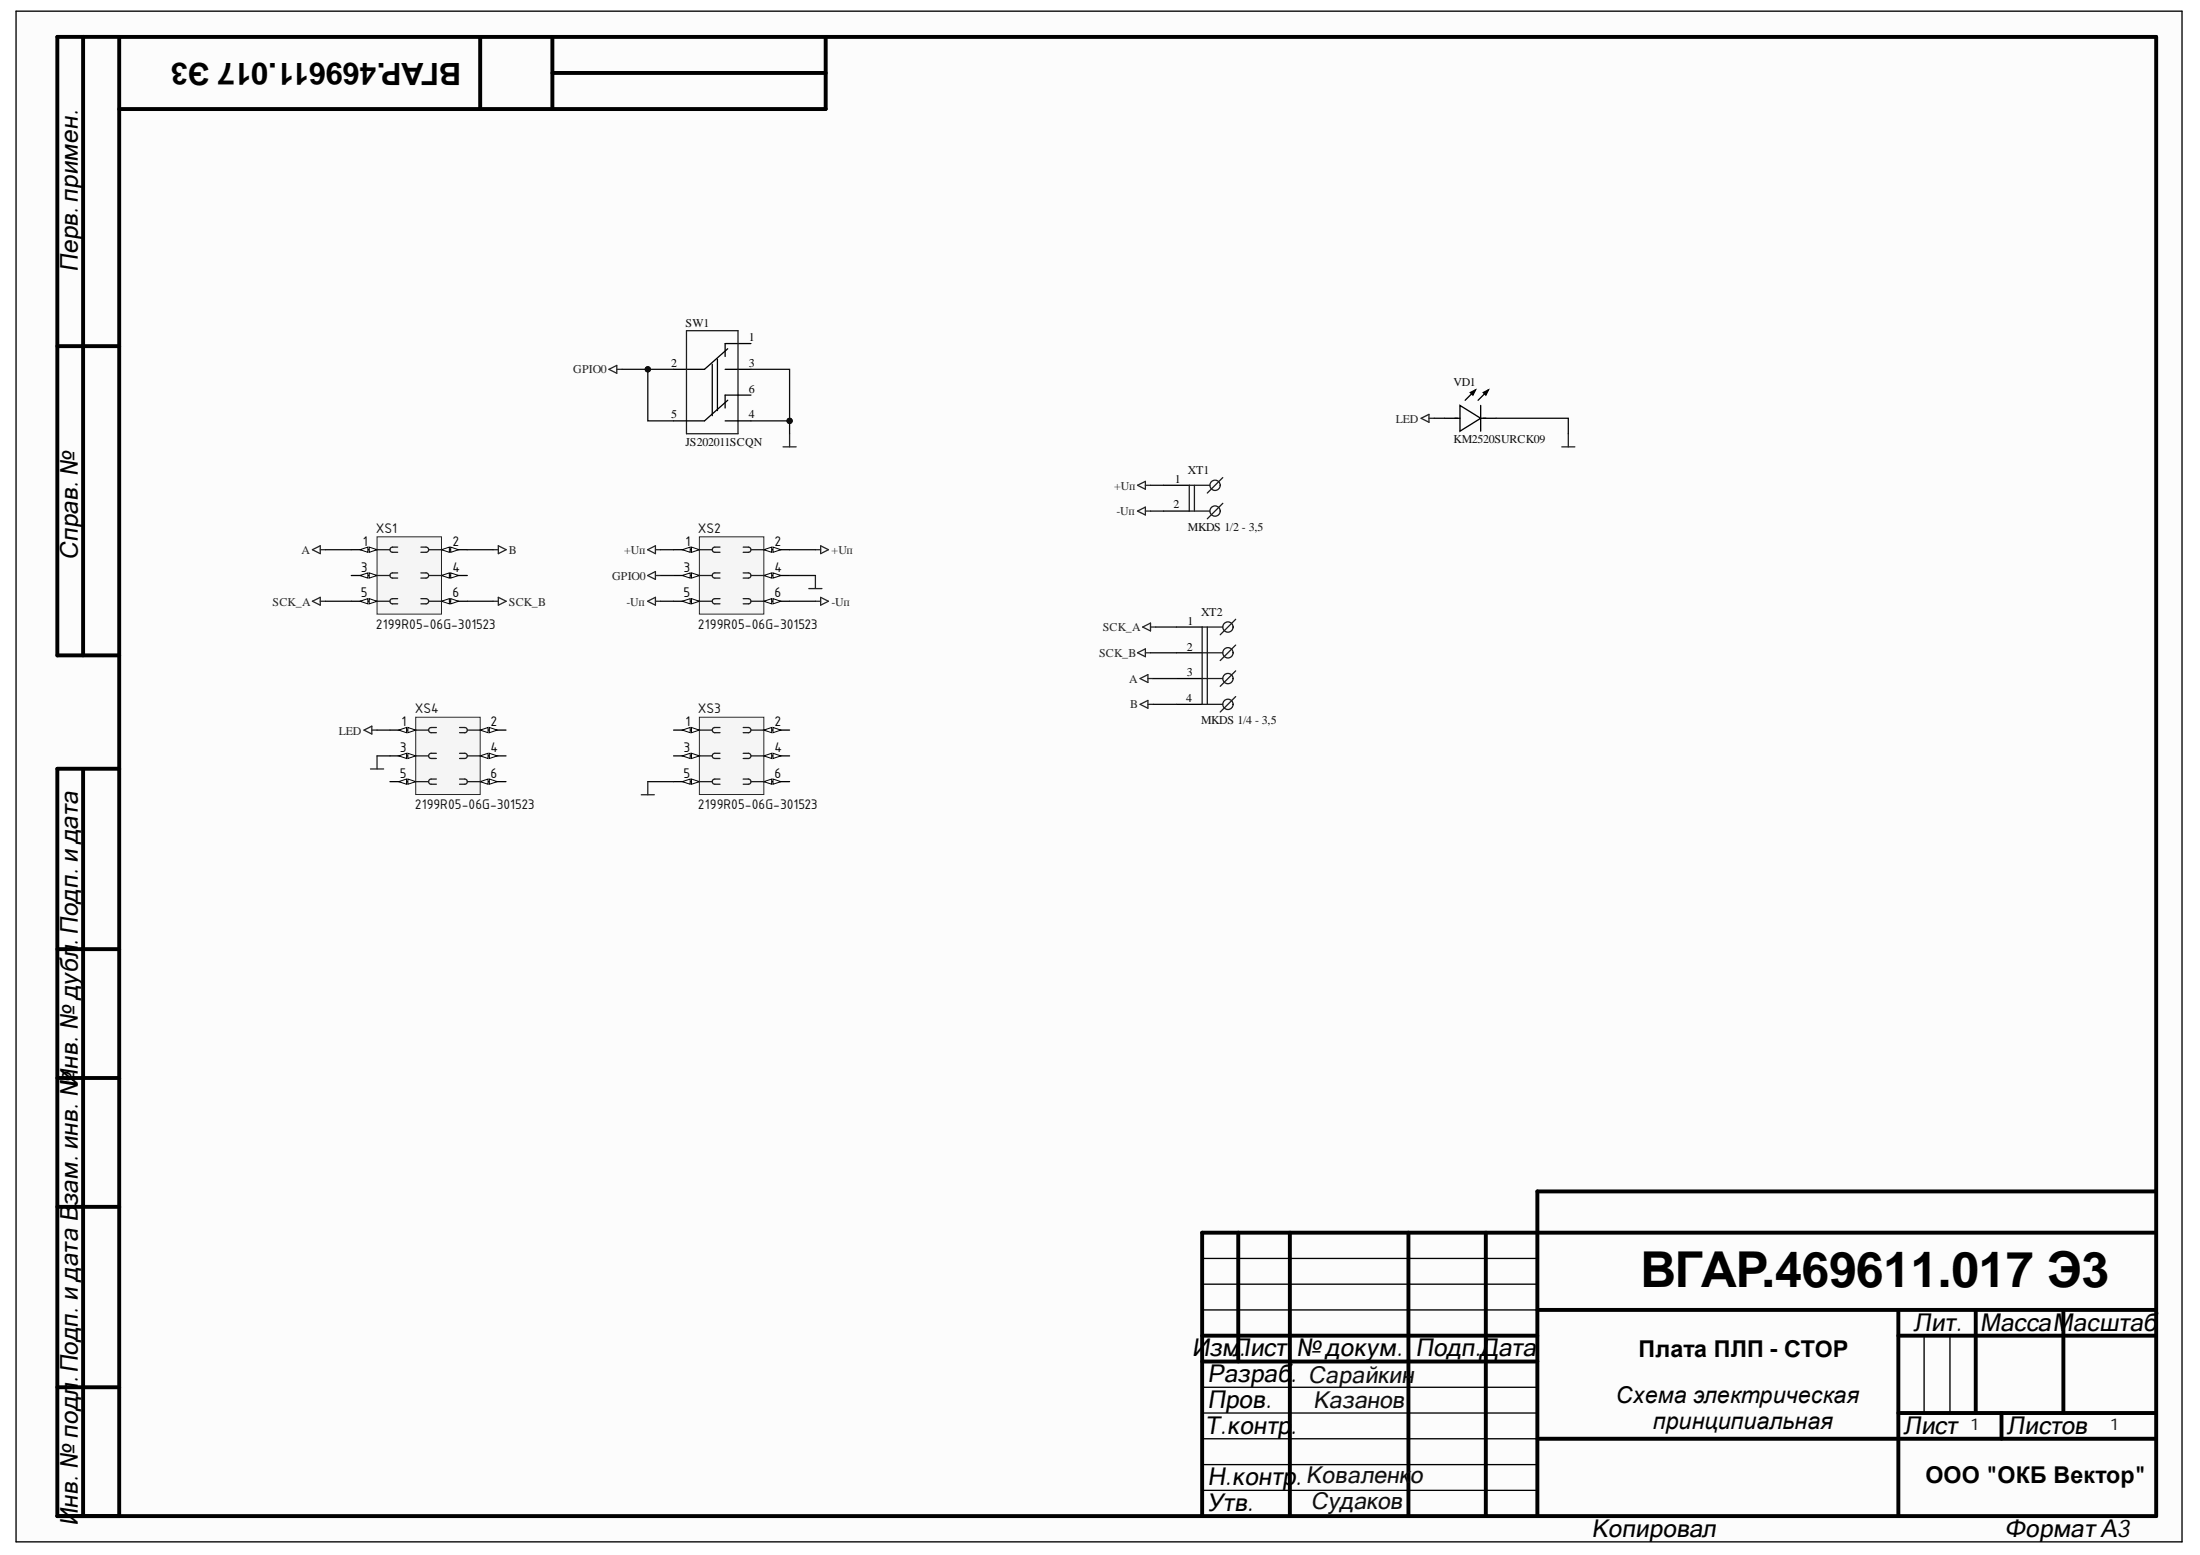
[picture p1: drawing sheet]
<svg xmlns="http://www.w3.org/2000/svg" width="297mm" height="210mm" viewBox="0 0 297 210" stroke-linecap="round" stroke-linejoin="round" font-family="sans-serif">
<g fill="#fcfcfc">
<path d="M2.2 1.5h292.4v206.6h-292.4z" fill-rule="evenodd"/>
<path d="M2.2 1.5h292.4v206.6h-292.4z" fill-rule="evenodd"/>
</g>
<g fill="none" stroke="#000" stroke-width=".53">
<path d="M11.2 5v83.5M16.1 5h-8.4v83.5h8.4M64.8 5v9.7M74.6 5v9.7M74.6 9.8h36.9M111.5 5v9.7h-95.4M7.7 46.7h8.4M11.2 103.8v100.9M16.1 103.8h-8.4v100.9h283.4v-199.7h-275v199.7M7.7 128.1h8.4M7.7 145.5h8.4M7.7 162.9h8.4"/>
<path d="M167.2 166.4v17.4M174.2 166.4v38.3M190.2 166.4v38.3M200.6 166.4v38.3M207.6 176.8h83.5M256.3 176.8v27.9M266.8 176.8v13.9M278.6 176.8v13.9M291.1 166.4h-128.8v38.3M291.1 160.8h-83.5v43.9M7.7 187.3h8.4M162.3 180.3h45.3"/>
<path d="M162.3 183.8h45.3M207.6 194.2h83.5M256.3 180.3h34.8M256.3 190.7h34.8M270.2 190.7v3.5"/>
</g>
<g fill="none" stroke="#000" stroke-width=".18">
<path d="M2.2 1.5h292.4v206.6h-292.4zM195 56.5h2.1M197.1 54.7l2.8 1.8-2.8 1.7zM198.5 53l.7-.4-.3 .7zM199.2 52.6l-1.4 1.4M199.9 56.5h2.1M199.9 54.7v3.5M200.3 53l.7-.4-.4 .7zM201 52.6l-1.4 1.4M162.3 176.8h45.3M162.3 173.3h45.3M162.3 169.9h45.3"/>
<path d="M162.3 197.7h45.3M162.3 194.2h45.3M162.3 190.7h45.3M162.3 187.3h45.3M259.8 180.3v10.4M263.3 180.3v10.4M162.3 201.2h45.3"/>
</g>
<path d="M82.2 49.9l1.1-.6v1.1zM83.3 49.9h.7M153.9 91.6l1.1-.5v1zM153.9 95.1l1.1-.6v1.1zM154.3 84.6l1-.5v1.1zM155 91.6h.7M155 95.1h.7M155.3 84.6h.7" fill="none" stroke="#262626" stroke-width=".17"/>
<path d="M198.5 53l.7-.4-.3 .7zM200.3 53l.7-.4-.4 .7z" fill="#000"/>
<path d="M191.9 56.5l1-.6v1.1zM192.9 56.5h.7M211.7 58.6v1.7M210.9 60.3h1.7" fill="none" stroke="#262626" stroke-width=".18"/>
<path d="M50.9 72.5h8.7v10.4h-8.7z" fill-rule="evenodd" fill="#f5f5f5"/>
<path d="M50.9 72.5h8.7v10.4h-8.7z" fill="none" stroke="#262626" stroke-width=".14"/>
<path d="M47.4 74.2h3.5" fill="none" stroke="#000" stroke-width=".17"/>
<path d="M49.8 73.8l1.1 .4-1.1 .4z" fill="#fbfbfb"/>
<path d="M49.8 73.8l1.1 .4-1.1 .4z" fill="none" stroke="#000" stroke-width=".14"/>
<path d="M48.6 74.2l1.1-.4v.8z" fill="#fbfbfb"/>
<path d="M48.6 74.2l1.1-.4v.8z" fill="none" stroke="#000" stroke-width=".14"/>
<path d="M59.6 74.2h3.5" fill="none" stroke="#000" stroke-width=".17"/>
<path d="M59.6 74.2l1.1-.4v.8z" fill="#fbfbfb"/>
<path d="M59.6 74.2l1.1-.4v.8z" fill="none" stroke="#000" stroke-width=".14"/>
<path d="M60.9 73.8l1 .4-1 .4z" fill="#fbfbfb"/>
<path d="M60.9 73.8l1 .4-1 .4z" fill="none" stroke="#000" stroke-width=".14"/>
<path d="M47.4 77.7h3.5" fill="none" stroke="#000" stroke-width=".17"/>
<path d="M49.8 77.3l1.1 .4-1.1 .3z" fill="#fbfbfb"/>
<path d="M49.8 77.3l1.1 .4-1.1 .3z" fill="none" stroke="#000" stroke-width=".14"/>
<path d="M48.6 77.7l1.1-.4v.7z" fill="#fbfbfb"/>
<path d="M48.6 77.7l1.1-.4v.7z" fill="none" stroke="#000" stroke-width=".14"/>
<path d="M59.6 77.7h3.5" fill="none" stroke="#000" stroke-width=".17"/>
<path d="M59.6 77.7l1.1-.4v.7z" fill="#fbfbfb"/>
<path d="M59.6 77.7l1.1-.4v.7z" fill="none" stroke="#000" stroke-width=".14"/>
<path d="M60.9 77.3l1 .4-1 .3z" fill="#fbfbfb"/>
<path d="M60.9 77.3l1 .4-1 .3z" fill="none" stroke="#000" stroke-width=".14"/>
<path d="M50.9 74.2h1.8M50.9 77.7h1.8M57.9 74.2h1.7M57.9 77.7h1.7" fill="none" stroke="#1c1c1c" stroke-width=".17"/>
<path d="M47.4 81.2h3.5" fill="none" stroke="#000" stroke-width=".17"/>
<path d="M49.8 80.8l1.1 .4-1.1 .3z" fill="#fbfbfb"/>
<path d="M49.8 80.8l1.1 .4-1.1 .3z" fill="none" stroke="#000" stroke-width=".14"/>
<path d="M48.6 81.2l1.1-.4v.7z" fill="#fbfbfb"/>
<path d="M48.6 81.2l1.1-.4v.7z" fill="none" stroke="#000" stroke-width=".14"/>
<path d="M59.6 81.2h3.5" fill="none" stroke="#000" stroke-width=".17"/>
<path d="M59.6 81.2l1.1-.4v.7z" fill="#fbfbfb"/>
<path d="M59.6 81.2l1.1-.4v.7z" fill="none" stroke="#000" stroke-width=".14"/>
<path d="M60.9 80.8l1 .4-1 .3z" fill="#fbfbfb"/>
<path d="M60.9 80.8l1 .4-1 .3z" fill="none" stroke="#000" stroke-width=".14"/>
<path d="M53.7 73.9h-.7a.35 .35 0 0 0-.3 .3 .35 .35 0 0 0 .3 .4h.7M53.7 77.3h-.7a.35 .35 0 0 0-.4 .4 .35 .35 0 0 0 .4 .3h.7M56.8 77.3h.7a.35 .35 0 0 1 .4 .4 .35 .35 0 0 1-.4 .3h-.7M56.8 73.9h.7a.35 .35 0 0 1 .4 .3 .35 .35 0 0 1-.4 .4h-.7M50.9 81.2h1.8M53.7 80.8h-.7a.35 .35 0 0 0-.4 .4 .35 .35 0 0 0 .4 .3h.7M56.8 80.8h.7a.35 .35 0 0 1 .4 .4 .35 .35 0 0 1-.4 .3h-.7M57.9 81.2h1.7" fill="none" stroke="#1c1c1c" stroke-width=".17"/>
<path d="M94.4 72.5h8.7v10.4h-8.7z" fill-rule="evenodd" fill="#f5f5f5"/>
<path d="M94.4 72.5h8.7v10.4h-8.7z" fill="none" stroke="#262626" stroke-width=".14"/>
<path d="M90.9 74.2h3.5" fill="none" stroke="#000" stroke-width=".17"/>
<path d="M93.4 73.8l1 .4-1 .4z" fill="#fbfbfb"/>
<path d="M93.4 73.8l1 .4-1 .4z" fill="none" stroke="#000" stroke-width=".14"/>
<path d="M92.1 74.2l1.1-.4v.8z" fill="#fbfbfb"/>
<path d="M92.1 74.2l1.1-.4v.8z" fill="none" stroke="#000" stroke-width=".14"/>
<path d="M103.1 74.2h3.5" fill="none" stroke="#000" stroke-width=".17"/>
<path d="M103.1 74.2l1.1-.4v.8z" fill="#fbfbfb"/>
<path d="M103.1 74.2l1.1-.4v.8z" fill="none" stroke="#000" stroke-width=".14"/>
<path d="M104.4 73.8l1 .4-1 .4z" fill="#fbfbfb"/>
<path d="M104.4 73.8l1 .4-1 .4z" fill="none" stroke="#000" stroke-width=".14"/>
<path d="M90.9 77.7h3.5" fill="none" stroke="#000" stroke-width=".17"/>
<path d="M93.4 77.3l1 .4-1 .3z" fill="#fbfbfb"/>
<path d="M93.4 77.3l1 .4-1 .3z" fill="none" stroke="#000" stroke-width=".14"/>
<path d="M92.1 77.7l1.1-.4v.7z" fill="#fbfbfb"/>
<path d="M92.1 77.7l1.1-.4v.7z" fill="none" stroke="#000" stroke-width=".14"/>
<path d="M103.1 77.7h3.5" fill="none" stroke="#000" stroke-width=".17"/>
<path d="M103.1 77.7l1.1-.4v.7z" fill="#fbfbfb"/>
<path d="M103.1 77.7l1.1-.4v.7z" fill="none" stroke="#000" stroke-width=".14"/>
<path d="M104.4 77.3l1 .4-1 .3z" fill="#fbfbfb"/>
<path d="M104.4 77.3l1 .4-1 .3z" fill="none" stroke="#000" stroke-width=".14"/>
<path d="M94.4 74.2h1.8M94.4 77.7h1.8M101.4 74.2h1.7M101.4 77.7h1.7" fill="none" stroke="#1c1c1c" stroke-width=".17"/>
<path d="M90.9 81.2h3.5" fill="none" stroke="#000" stroke-width=".17"/>
<path d="M93.4 80.8l1 .4-1 .3z" fill="#fbfbfb"/>
<path d="M93.4 80.8l1 .4-1 .3z" fill="none" stroke="#000" stroke-width=".14"/>
<path d="M92.1 81.2l1.1-.4v.7z" fill="#fbfbfb"/>
<path d="M92.1 81.2l1.1-.4v.7z" fill="none" stroke="#000" stroke-width=".14"/>
<path d="M103.1 81.2h3.5" fill="none" stroke="#000" stroke-width=".17"/>
<path d="M103.1 81.2l1.1-.4v.7z" fill="#fbfbfb"/>
<path d="M103.1 81.2l1.1-.4v.7z" fill="none" stroke="#000" stroke-width=".14"/>
<path d="M104.4 80.8l1 .4-1 .3z" fill="#fbfbfb"/>
<path d="M104.4 80.8l1 .4-1 .3z" fill="none" stroke="#000" stroke-width=".14"/>
<path d="M97.2 73.9h-.7a.35 .35 0 0 0-.3 .3 .35 .35 0 0 0 .3 .4h.7M97.2 77.3h-.7a.35 .35 0 0 0-.3 .4 .35 .35 0 0 0 .3 .3h.7M100.3 77.3h.7a.35 .35 0 0 1 .4 .4 .35 .35 0 0 1-.4 .3h-.7M100.3 73.9h.7a.35 .35 0 0 1 .4 .3 .35 .35 0 0 1-.4 .4h-.7M94.4 81.2h1.8M97.2 80.8h-.7a.35 .35 0 0 0-.3 .4 .35 .35 0 0 0 .3 .3h.7M100.3 80.8h.7a.35 .35 0 0 1 .4 .4 .35 .35 0 0 1-.4 .3h-.7M101.4 81.2h1.7" fill="none" stroke="#1c1c1c" stroke-width=".17"/>
<path d="M94.4 96.8h8.7v10.4h-8.7z" fill-rule="evenodd" fill="#f5f5f5"/>
<path d="M94.4 96.8h8.7v10.4h-8.7z" fill="none" stroke="#262626" stroke-width=".14"/>
<path d="M90.9 98.6h3.5" fill="none" stroke="#000" stroke-width=".17"/>
<path d="M93.4 98.2l1 .4-1 .3z" fill="#fbfbfb"/>
<path d="M93.4 98.2l1 .4-1 .3z" fill="none" stroke="#000" stroke-width=".14"/>
<path d="M92.1 98.6l1.1-.4v.7z" fill="#fbfbfb"/>
<path d="M92.1 98.6l1.1-.4v.7z" fill="none" stroke="#000" stroke-width=".14"/>
<path d="M103.1 98.6h3.5" fill="none" stroke="#000" stroke-width=".17"/>
<path d="M103.1 98.6l1.1-.4v.7z" fill="#fbfbfb"/>
<path d="M103.1 98.6l1.1-.4v.7z" fill="none" stroke="#000" stroke-width=".14"/>
<path d="M104.4 98.2l1 .4-1 .3z" fill="#fbfbfb"/>
<path d="M104.4 98.2l1 .4-1 .3z" fill="none" stroke="#000" stroke-width=".14"/>
<path d="M90.9 102h3.5" fill="none" stroke="#000" stroke-width=".17"/>
<path d="M93.4 101.7l1 .3-1 .4z" fill="#fbfbfb"/>
<path d="M93.4 101.7l1 .3-1 .4z" fill="none" stroke="#000" stroke-width=".14"/>
<path d="M92.1 102l1.1-.3v.7z" fill="#fbfbfb"/>
<path d="M92.1 102l1.1-.3v.7z" fill="none" stroke="#000" stroke-width=".14"/>
<path d="M103.1 102h3.5" fill="none" stroke="#000" stroke-width=".17"/>
<path d="M103.1 102l1.1-.3v.7z" fill="#fbfbfb"/>
<path d="M103.1 102l1.1-.3v.7z" fill="none" stroke="#000" stroke-width=".14"/>
<path d="M104.4 101.7l1 .3-1 .4z" fill="#fbfbfb"/>
<path d="M104.4 101.7l1 .3-1 .4z" fill="none" stroke="#000" stroke-width=".14"/>
<path d="M94.4 98.6h1.8M101.4 98.6h1.7M94.4 102h1.8M101.4 102h1.7" fill="none" stroke="#1c1c1c" stroke-width=".17"/>
<path d="M90.9 105.5h3.5" fill="none" stroke="#000" stroke-width=".17"/>
<path d="M93.4 105.2l1 .3-1 .4z" fill="#fbfbfb"/>
<path d="M93.4 105.2l1 .3-1 .4z" fill="none" stroke="#000" stroke-width=".14"/>
<path d="M92.1 105.5l1.1-.3v.7z" fill="#fbfbfb"/>
<path d="M92.1 105.5l1.1-.3v.7z" fill="none" stroke="#000" stroke-width=".14"/>
<path d="M103.1 105.5h3.5" fill="none" stroke="#000" stroke-width=".17"/>
<path d="M103.1 105.5l1.1-.3v.7z" fill="#fbfbfb"/>
<path d="M103.1 105.5l1.1-.3v.7z" fill="none" stroke="#000" stroke-width=".14"/>
<path d="M104.4 105.2l1 .3-1 .4z" fill="#fbfbfb"/>
<path d="M104.4 105.2l1 .3-1 .4z" fill="none" stroke="#000" stroke-width=".14"/>
<path d="M97.2 98.2h-.7a.35 .35 0 0 0-.3 .4 .35 .35 0 0 0 .3 .3h.7M100.3 98.2h.7a.35 .35 0 0 1 .4 .4 .35 .35 0 0 1-.4 .3h-.7M94.4 105.5h1.8M96.5 101.7a.35 .35 0 0 0-.3 .3 .35 .35 0 0 0 .3 .4h.7M96.5 101.7h.7M97.2 105.2h-.7a.35 .35 0 0 0-.3 .3 .35 .35 0 0 0 .3 .4h.7M100.3 105.2h.7a.35 .35 0 0 1 .4 .3 .35 .35 0 0 1-.4 .4h-.7M100.3 101.7h.7M101 101.7a.35 .35 0 0 1 .4 .3 .35 .35 0 0 1-.4 .4h-.7M101.4 105.5h1.7" fill="none" stroke="#1c1c1c" stroke-width=".17"/>
<path d="M56.1 96.8h8.7v10.4h-8.7z" fill-rule="evenodd" fill="#f5f5f5"/>
<path d="M56.1 96.8h8.7v10.4h-8.7z" fill="none" stroke="#262626" stroke-width=".14"/>
<path d="M52.7 98.6h3.4" fill="none" stroke="#000" stroke-width=".17"/>
<path d="M55.1 98.2l1 .4-1 .3z" fill="#fbfbfb"/>
<path d="M55.1 98.2l1 .4-1 .3z" fill="none" stroke="#000" stroke-width=".14"/>
<path d="M53.8 98.6l1.1-.4v.7z" fill="#fbfbfb"/>
<path d="M53.8 98.6l1.1-.4v.7z" fill="none" stroke="#000" stroke-width=".14"/>
<path d="M64.8 98.6h3.5" fill="none" stroke="#000" stroke-width=".17"/>
<path d="M64.8 98.6l1.1-.4v.7z" fill="#fbfbfb"/>
<path d="M64.8 98.6l1.1-.4v.7z" fill="none" stroke="#000" stroke-width=".14"/>
<path d="M66.1 98.2l1 .4-1 .3z" fill="#fbfbfb"/>
<path d="M66.1 98.2l1 .4-1 .3z" fill="none" stroke="#000" stroke-width=".14"/>
<path d="M52.7 102h3.4" fill="none" stroke="#000" stroke-width=".17"/>
<path d="M55.1 101.7l1 .3-1 .4z" fill="#fbfbfb"/>
<path d="M55.1 101.7l1 .3-1 .4z" fill="none" stroke="#000" stroke-width=".14"/>
<path d="M53.8 102l1.1-.3v.7z" fill="#fbfbfb"/>
<path d="M53.8 102l1.1-.3v.7z" fill="none" stroke="#000" stroke-width=".14"/>
<path d="M64.8 102h3.5" fill="none" stroke="#000" stroke-width=".17"/>
<path d="M64.8 102l1.1-.3v.7z" fill="#fbfbfb"/>
<path d="M64.8 102l1.1-.3v.7z" fill="none" stroke="#000" stroke-width=".14"/>
<path d="M66.1 101.7l1 .3-1 .4z" fill="#fbfbfb"/>
<path d="M66.1 101.7l1 .3-1 .4z" fill="none" stroke="#000" stroke-width=".14"/>
<path d="M56.1 98.6h1.8M63.1 98.6h1.7M56.1 102h1.8M63.1 102h1.7" fill="none" stroke="#1c1c1c" stroke-width=".17"/>
<path d="M52.7 105.5h3.4" fill="none" stroke="#000" stroke-width=".17"/>
<path d="M55.1 105.2l1 .3-1 .4z" fill="#fbfbfb"/>
<path d="M55.1 105.2l1 .3-1 .4z" fill="none" stroke="#000" stroke-width=".14"/>
<path d="M53.8 105.5l1.1-.3v.7z" fill="#fbfbfb"/>
<path d="M53.8 105.5l1.1-.3v.7z" fill="none" stroke="#000" stroke-width=".14"/>
<path d="M64.8 105.5h3.5" fill="none" stroke="#000" stroke-width=".17"/>
<path d="M64.8 105.5l1.1-.3v.7z" fill="#fbfbfb"/>
<path d="M64.8 105.5l1.1-.3v.7z" fill="none" stroke="#000" stroke-width=".14"/>
<path d="M66.1 105.2l1 .3-1 .4z" fill="#fbfbfb"/>
<path d="M66.1 105.2l1 .3-1 .4z" fill="none" stroke="#000" stroke-width=".14"/>
<g fill="none" stroke="#1c1c1c" stroke-width=".17">
<path d="M92.7 44.6h6.9v13.9h-6.9zM161.3 65.5v3.5M163.4 65.5h-2.8v3.5h2.8M165.1 67.9l-2.1 2.1M165.1 64.5l-2.1 2.1M58.9 98.2h-.7a.35 .35 0 0 0-.3 .4 .35 .35 0 0 0 .3 .3h.7M62 98.2h.7a.35 .35 0 0 1 .4 .4 .35 .35 0 0 1-.4 .3h-.7M162.3 91.6h2.8M162.3 88.1h2.8M163 84.6v10.5M165.1 84.6h-2.8v10.5h2.8M166.8 87.1l-2.1 2.1"/>
<path d="M166.8 90.6l-2.1 2M166.8 83.6l-2.1 2.1M166.8 94l-2.1 2.1M56.1 105.5h1.8M58.2 101.7a.35 .35 0 0 0-.3 .3 .35 .35 0 0 0 .3 .4h.7M58.2 101.7h.7M58.9 105.2h-.7a.35 .35 0 0 0-.3 .3 .35 .35 0 0 0 .3 .4h.7M62 105.2h.7a.35 .35 0 0 1 .4 .3 .35 .35 0 0 1-.4 .4h-.7M62 101.7h.7M62.7 101.7a.35 .35 0 0 1 .4 .3 .35 .35 0 0 1-.4 .4h-.7M63.1 105.5h1.7"/>
<circle cx="164.1" cy="65.5" r=".7"/>
<circle cx="164.1" cy="69" r=".7"/>
<circle cx="165.8" cy="95.1" r=".7"/>
<circle cx="165.8" cy="88.1" r=".7"/>
<circle cx="165.8" cy="84.6" r=".69"/>
<circle cx="165.8" cy="91.6" r=".69"/>
</g>
<g fill="none" stroke="#262626" stroke-width=".17">
<path d="M106.6 58.5v1.8M42.2 74.2l1-.5v1zM43.2 74.2h.7M66.6 74.2h.7M67.3 73.7l1 .5-1 .5zM87.4 74.2l1.1-.5v1zM87.4 77.7l1.1-.5v1zM88.5 74.2h.7M88.5 77.7h.7M105.7 60.3h1.8M109.2 79.4h1.8M110.1 74.2h.7"/>
<path d="M110.1 77.7v1.7M110.8 73.7l1.1 .5-1.1 .5zM153.6 65.5l1-.5v1zM153.6 69l1-.5v1zM154.6 65.5h.7M154.6 69h.7M42.2 81.2l1-.6v1.1zM43.2 81.2h.7M49.1 98.6l1.1-.6v1.1zM50.2 98.6h.7M66.6 81.2h.7M67.3 80.6l1 .6-1 .5z"/>
<path d="M87.4 81.2l1.1-.6v1.1zM88.5 81.2h.7M110.1 81.2h.7M110.8 80.6l1.1 .6-1.1 .5zM153.6 88.1l1-.5v1zM154.6 88.1h.7M50 103.8h1.8M50.9 102v1.8M86.6 107.3h1.7M87.5 105.5v1.8"/>
</g>
<g fill="none" stroke="#000" stroke-width=".17">
<path d="M96.2 49.2v6.9M96.9 48.5v6.9M97.9 49.9h3.5M97.9 56.8h3.5M98.3 47.1l-3.2 2.8h-4.2M98.3 54l-3.2 2.8h-4.2M101.4 46.4h-3.5v1.7M101.4 53.3h-3.5v1.8M157.1 65.5h3.5M157.1 69h3.5M158.8 84.6h3.5M158.8 88.1h3.5"/>
<path d="M158.8 91.6h3.5M158.8 95.1h3.5"/>
</g>
<path d="M84 49.9h6.9M43.9 74.2h3.5M63.1 74.2h3.5M106.6 77.7h3.5M43.9 81.2h3.5M50.9 98.6h1.8M63.1 81.2h3.5M50.9 102h1.8" fill="none" stroke="#0e0e0e" stroke-width=".17"/>
<circle cx="87.5" cy="49.9" r=".35" fill="#0e0e0e"/>
<circle cx="87.5" cy="49.9" r=".35" fill="none" stroke="#0e0e0e" stroke-width=".14"/>
<path d="M87.5 49.9v6.9h3.4" fill="none" stroke="#0e0e0e" stroke-width=".17"/>
<circle cx="87.5" cy="49.9" r=".35" fill="#0e0e0e"/>
<circle cx="87.5" cy="49.9" r=".35" fill="none" stroke="#0e0e0e" stroke-width=".14"/>
<path d="M101.4 49.9h5.2v6.9h-5.2M89.2 77.7h1.7M89.2 74.2h1.7M89.2 81.2h1.7" fill="none" stroke="#0e0e0e" stroke-width=".17"/>
<circle cx="106.6" cy="56.8" r=".35" fill="#0e0e0e"/>
<circle cx="106.6" cy="56.8" r=".35" fill="none" stroke="#0e0e0e" stroke-width=".14"/>
<path d="M106.6 56.8v1.7M106.6 74.2h3.5M155.3 69h1.8M155.3 65.5h1.8M106.6 81.2h3.5M155.3 88.1h3.5M155.7 95.1h3.1M155.7 91.6h3.1M156 84.6h2.8" fill="none" stroke="#0e0e0e" stroke-width=".17"/>
<path d="M193.6 56.5h1.4M202 56.5h9.7v2.1" fill="none" stroke="#0e0e0e" stroke-width=".18"/>
<circle cx="106.6" cy="56.8" r=".35" fill="#0e0e0e"/>
<circle cx="106.6" cy="56.8" r=".35" fill="none" stroke="#0e0e0e" stroke-width=".14"/>
<path d="M87.5 105.5h3.4" fill="none" stroke="#0e0e0e" stroke-width=".17"/>
<text font-size="6.7" x="221.5" y="173.7">ВГАР.469611.017 Э3</text>
<text font-size="4.1" x="62.3" y="8.4" transform="rotate(-180 62.3 8.4)">ВГАР.469611.017 Э3</text>
<g font-size="3.3">
<text x="10.5" y="36.7" transform="rotate(-90 10.5 36.7)">Перв.примен.</text>
<text x="10.5" y="75.6" transform="rotate(-90 10.5 75.6)">Справ. №</text>
<text x="10.5" y="127.6" transform="rotate(-90 10.5 127.6)">.Подп. и дата</text>
<text x="10.5" y="146.7" transform="rotate(-90 10.5 146.7)">Инв. № дубл</text>
<text x="10.5" y="162.8" transform="rotate(-90 10.5 162.8)">зам. инв. №</text>
<text x="258.4" y="179.6">Лит.</text>
<text x="267.3" y="179.6">МассаМасштаб</text>
<text x="160.9" y="183.1">ИзмЛ.</text>
<text x="168.8" y="183.1">ист</text>
<text x="175" y="183.1">№ докум.</text>
<text x="191.1" y="183.1">Подп.Дата</text>
<text x="10.5" y="186.7" transform="rotate(-90 10.5 186.7)">.Подп. и дата В</text>
<text x="163" y="190.1">Пров.</text>
<text x="163" y="186.6">Разраб</text>
<text x="174.2" y="186.6">. Сарайкин</text>
<text x="162.7" y="193.6">Т.контр</text>
<text x="174.2" y="193.6">.</text>
<text x="257" y="193.6">Лист</text>
<text x="271" y="193.6">Листов</text>
<text x="163" y="204">Утв.</text>
<text x="163" y="200.5">Н.контр</text>
<text x="174.9" y="200.5">.Коваленк</text>
<text x="10.5" y="206" transform="rotate(-90 10.5 206)">Инв. № подл</text>
<text x="214.9" y="207.4">Копировал</text>
<text x="270.6" y="207.4">Формат А3</text>
</g>
<g font-size="3.2" fill="#0e0e0e">
<text x="177.3" y="190.1">Казанов</text>
<text x="177" y="203.6">Судаков</text>
<text x="190.4" y="200.2">о</text>
</g>
<g font-size="3.1">
<text x="221.2" y="183.2">Плата ПЛП - CTOP</text>
<text x="218.2" y="189.4">Схема электрическая</text>
<text x="223.2" y="192.9">принципиальная</text>
<text x="260" y="200.2">ООО &quot;ОКБ Вектор&quot;</text>
</g>
<g font-size="2.2" fill="#0e0e0e">
<text x="266.1" y="193.1">1</text>
<text x="284.9" y="193.1">1</text>
</g>
<g font-size="2" fill="#0e0e0e">
<text x="50.8" y="71.9">XS1</text>
<text x="94.2" y="71.9">XS2</text>
<text x="50.8" y="84.9">2199R05-06G-301523</text>
<text x="94.2" y="84.9">2199R05-06G-301523</text>
<text x="56" y="96.3">XS4</text>
<text x="94.2" y="96.3">XS3</text>
<text x="56" y="109.2">2199R05-06G-301523</text>
<text x="94.2" y="109.2">2199R05-06G-301523</text>
</g>
<g font-size="2">
<text x="48.7" y="77.2">3</text>
<text x="49" y="73.7">1</text>
<text x="61.1" y="73.7">2</text>
<text x="61.1" y="77.2">4</text>
<text x="92.3" y="77.2">3</text>
<text x="92.6" y="73.7">1</text>
<text x="104.6" y="73.7">2</text>
<text x="104.6" y="77.2">4</text>
<text x="48.7" y="80.6">5</text>
<text x="61.1" y="80.6">6</text>
<text x="92.3" y="80.6">5</text>
<text x="104.6" y="80.6">6</text>
<text x="54" y="101.5">3</text>
<text x="54.2" y="98.1">1</text>
<text x="66.2" y="98.1">2</text>
<text x="66.2" y="101.5">4</text>
<text x="92.3" y="101.5">3</text>
<text x="92.6" y="98.1">1</text>
<text x="104.6" y="98.1">2</text>
<text x="104.6" y="101.5">4</text>
<text x="54" y="105">5</text>
<text x="66.2" y="105">6</text>
<text x="92.3" y="105">5</text>
<text x="104.6" y="105">6</text>
</g>
<g font-size="1.6" fill="#0e0e0e">
<text x="92.6" y="44.1">SW1</text>
<text x="196.3" y="52.2">VD1</text>
<text x="196.3" y="59.8">KM2520SURCK09</text>
<text x="92.6" y="60.2">JS202011SCQN</text>
<text x="160.4" y="64">XT1</text>
<text x="160.4" y="71.7">MKDS 1/2 - 3,5</text>
<text x="162.2" y="83.1">XT2</text>
<text x="162.2" y="97.7">MKDS 1/4 - 3,5</text>
</g>
<g font-size="1.6">
<text x="101.1" y="46.1">1</text>
<text x="90.6" y="49.5">2</text>
<text x="101.1" y="49.5">3</text>
<text x="101.1" y="53">6</text>
<text x="90.6" y="56.5">5</text>
<text x="101.1" y="56.5">4</text>
<text x="158.6" y="65.2">1</text>
<text x="158.5" y="68.6">2</text>
<text x="160.2" y="87.8">2</text>
<text x="160.3" y="84.4">1</text>
<text x="160.1" y="94.8">4</text>
<text x="160.2" y="91.3">3</text>
</g>
<g font-size="1.6" fill="#262626">
<text x="77.4" y="50.4">GPIO0</text>
<text x="188.5" y="57.1">LED</text>
<text x="150.4" y="66.1">+Uп</text>
<text x="150.8" y="69.6">-Uп</text>
<text x="40.7" y="74.8">A</text>
<text x="68.7" y="74.8">B</text>
<text x="84.3" y="74.8">+Uп</text>
<text x="112.3" y="74.8">+Uп</text>
<text x="36.8" y="81.7">SCK_A</text>
<text x="68.7" y="81.7">SCK_B</text>
<text x="82.7" y="78.3">GPIO0</text>
<text x="84.6" y="81.7">-Uп</text>
<text x="112.3" y="81.7">-Uп</text>
<text x="148.4" y="88.7">SCK_B</text>
<text x="148.9" y="85.2">SCK_A</text>
<text x="152.4" y="92.1">A</text>
<text x="152.6" y="95.6">B</text>
<text x="45.8" y="99.1">LED</text>
</g>
</svg>
